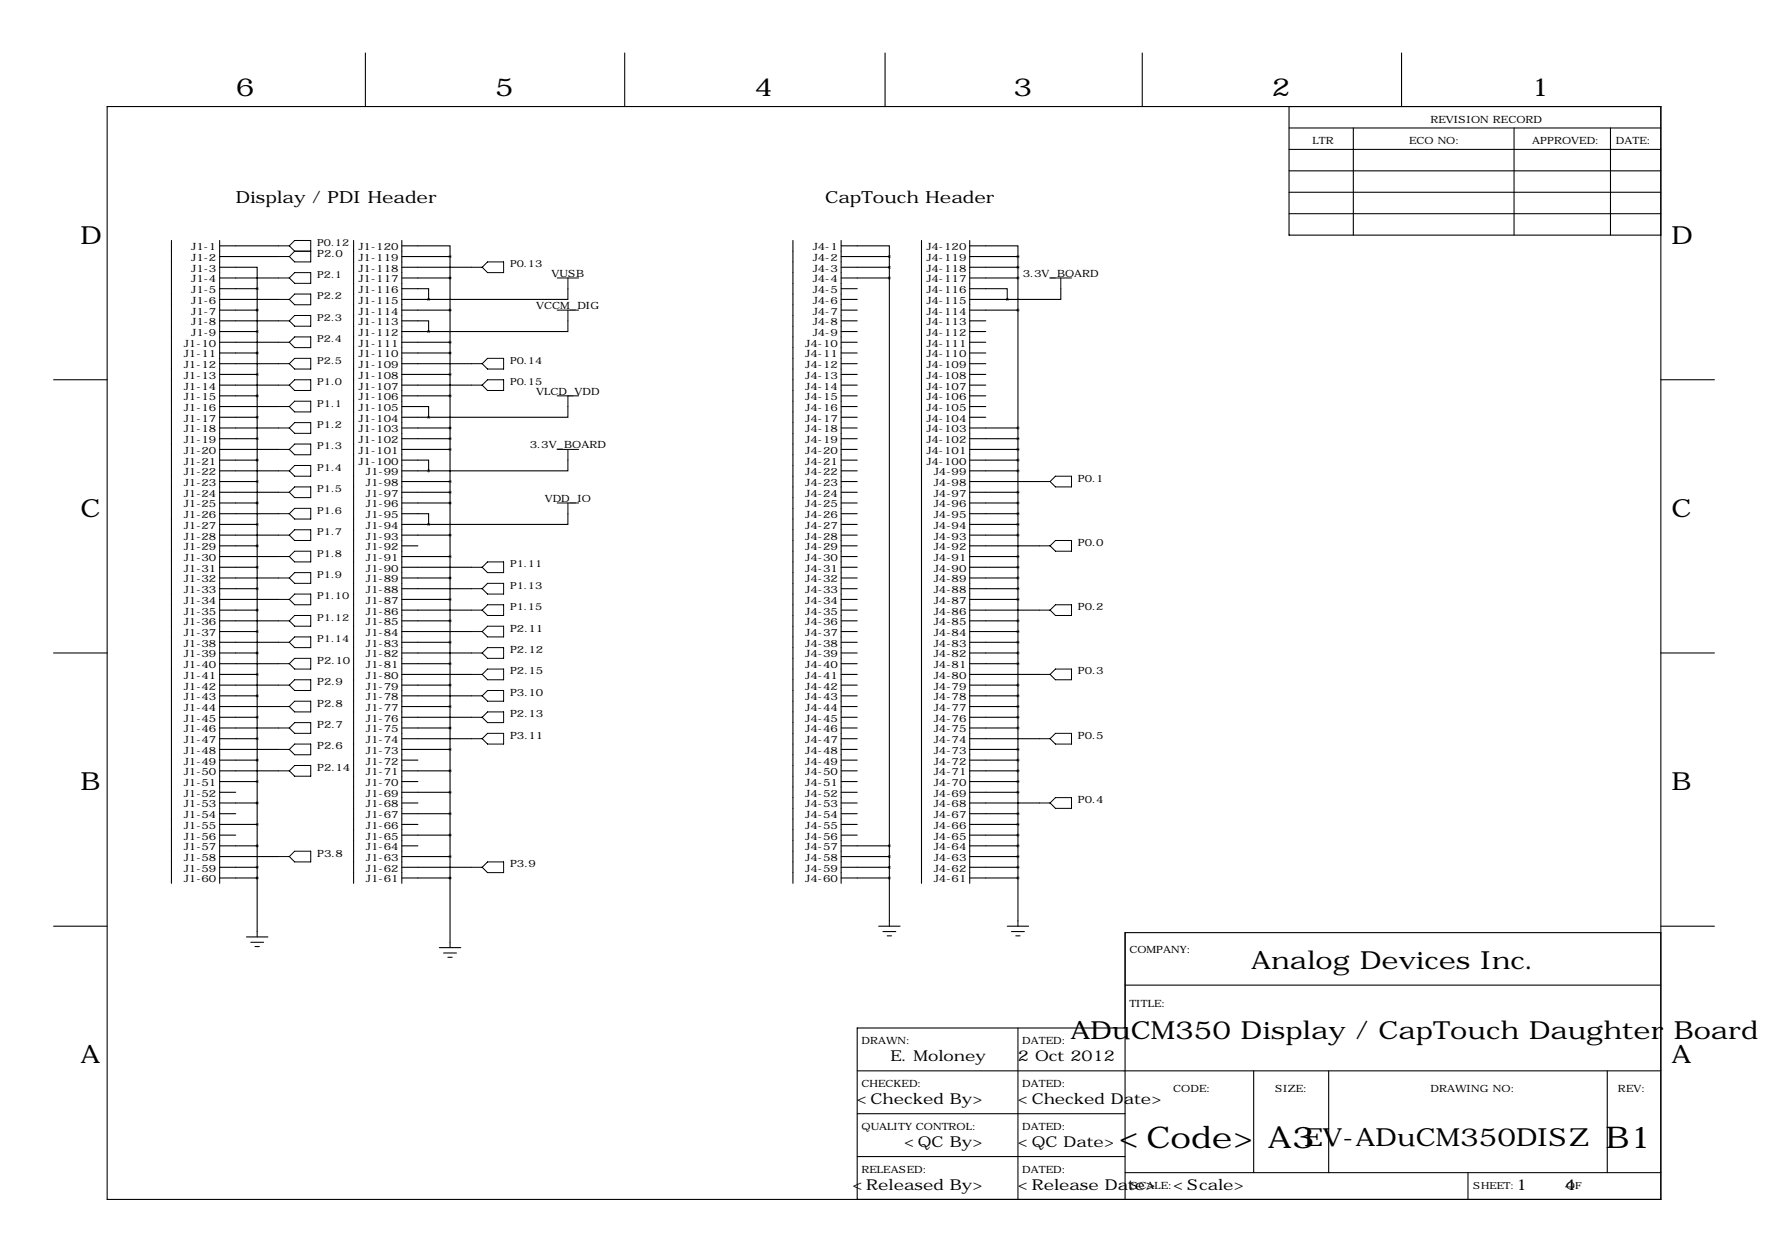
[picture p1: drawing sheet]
<svg xmlns="http://www.w3.org/2000/svg" width="419mm" height="297mm" viewBox="0 0 419 297" stroke-linecap="round" stroke-linejoin="round" font-family="sans-serif">
<g fill="none" stroke="#000" stroke-width=".25">
<path d="M86.6 12.6v12.7M148.1 12.6v12.7M209.8 12.6v12.7M270.8 12.6v12.7M332.2 12.6v12.7M25.4 25.3h368.3v259h-368.3zM305.6 30.3h88.1M305.6 35.4h88.1M305.6 25.3v30.4h88.1M320.8 30.3v25.4M358.9 30.3v25.4M381.8 30.3v25.4"/>
<path d="M40.6 57v152.4M52.1 57v152.4M52.1 58.3h13.9M83.8 57v152.4M95.2 58.3h11.5v2.5M95.2 57v152.4M188 57v152.4M199.4 58.3h11.4v2.5M199.4 57v152.4M218.4 57v152.4M229.9 58.3h11.4v2.5M229.9 57v152.4"/>
<path d="M305.6 40.5h88.1M305.6 45.6h88.1M305.6 50.7h88.1M52.1 63.4h8.9v5M52.1 60.8h13.9M52.1 65.9h13.9M52.1 68.4h8.9M52.1 71h13.9M52.1 73.5h8.9M52.1 76.1h13.9M52.1 78.6h8.9M61 68.4v153.7"/>
<path d="M95.2 68.4h6.4v2.6M95.2 76.1h6.4v2.5M95.2 60.8h11.5M95.2 63.4h16.6M95.2 65.9h11.5M95.2 71h6.4M95.2 73.5h11.5M95.2 78.6h6.4M106.7 60.8v163.8M134.6 68.4v2.6h-33M134.6 76.1v2.5h-33M199.4 60.8h11.4"/>
<path d="M199.4 63.4h11.4M199.4 65.9h11.4M199.4 68.4h3.8M199.4 71h3.8M199.4 73.5h3.8M199.4 76.1h3.8M199.4 78.6h3.8M210.8 60.8v158.8M229.9 68.4h8.9v2.6M229.9 60.8h11.4M229.9 63.4h11.4M229.9 65.9h11.4"/>
<path d="M229.9 71h8.9M229.9 73.5h11.4M229.9 76.1h3.8M229.9 78.6h3.8M241.3 60.8v158.8M251.5 68.4v2.6h-12.7M12.7 90h12.7M52.1 81.1h13.9M52.1 83.7h8.9M52.1 86.2h13.9M52.1 88.8h8.9M52.1 91.3h13.9"/>
<path d="M52.1 93.8h8.9M52.1 96.4h13.9M52.1 98.9h8.9M95.2 96.4h6.4v2.5M95.2 81.1h11.5M95.2 83.7h11.5M95.2 86.2h16.6M95.2 88.8h11.5M95.2 91.3h16.6M95.2 93.8h11.5M95.2 98.9h6.4M134.6 96.4v2.5h-33"/>
<path d="M199.4 81.1h3.8M199.4 83.7h3.8M199.4 86.2h3.8M199.4 88.8h3.8M199.4 91.3h3.8M199.4 93.8h3.8M199.4 96.4h3.8M199.4 98.9h3.8M229.9 81.1h3.8M229.9 83.7h3.8M229.9 86.2h3.8M229.9 88.8h3.8"/>
<path d="M229.9 91.3h3.8M229.9 93.8h3.8M229.9 96.4h3.8M229.9 98.9h3.8M393.7 90h12.7M52.1 101.5h13.9M52.1 104h8.9M52.1 106.5h13.9M52.1 109.1h8.9M52.1 111.6h13.9M52.1 114.2h8.9M52.1 116.7h13.9"/>
<path d="M52.1 119.2h8.9M95.2 109.1h6.4v2.5M95.2 101.5h11.5M95.2 104h11.5M95.2 106.5h11.5M95.2 111.6h6.4M95.2 114.2h11.5M95.2 116.7h11.5M95.2 119.2h11.5M134.6 109.1v2.5h-33M199.4 101.5h3.8M199.4 104h3.8"/>
<path d="M199.4 106.5h3.8M199.4 109.1h3.8M199.4 111.6h3.8M199.4 114.2h3.8M199.4 116.7h3.8M199.4 119.2h3.8M229.9 101.5h11.4M229.9 104h11.4M229.9 106.5h11.4M229.9 109.1h11.4M229.9 111.6h11.4M229.9 114.2h16.5"/>
<path d="M229.9 116.7h11.4M229.9 119.2h11.4M52.1 121.8h13.9M52.1 124.3h8.9M52.1 126.9h13.9M52.1 129.4h8.9M52.1 131.9h13.9M52.1 134.5h8.9M52.1 137h13.9M52.1 139.6h8.9M95.2 121.8h6.4v2.5M95.2 124.3h6.4"/>
<path d="M95.2 126.9h11.5M95.2 129.4h3.9M95.2 131.9h11.5M95.2 134.5h16.6M95.2 137h11.5M95.2 139.6h16.6M134.6 121.8v2.5h-33M199.4 121.8h3.8M199.4 124.3h3.8M199.4 126.9h3.8M199.4 129.4h3.8M199.4 131.9h3.8"/>
<path d="M199.4 134.5h3.8M199.4 137h3.8M199.4 139.6h3.8M229.9 121.8h11.4M229.9 124.3h11.4M229.9 126.9h11.4M229.9 129.4h16.5M229.9 131.9h11.4M229.9 134.5h11.4M229.9 137h11.4M229.9 139.6h11.4M12.7 154.8h12.7"/>
<path d="M52.1 154.8h8.9M52.1 142.1h13.9M52.1 144.6h8.9M52.1 147.2h13.9M52.1 149.7h8.9M52.1 152.3h13.9M52.1 157.3h13.9M52.1 159.9h8.9M95.2 154.8h16.6M95.2 142.1h11.5M95.2 144.6h16.6M95.2 147.2h11.5"/>
<path d="M95.2 149.7h16.6M95.2 152.3h11.5M95.2 157.3h11.5M95.2 159.9h16.6M199.4 154.8h3.8M199.4 142.1h3.8M199.4 144.6h3.8M199.4 147.2h3.8M199.4 149.7h3.8M199.4 152.3h3.8M199.4 157.3h3.8M199.4 159.9h3.8"/>
<path d="M229.9 154.8h11.4M229.9 142.1h11.4M229.9 144.6h16.5M229.9 147.2h11.4M229.9 149.7h11.4M229.9 152.3h11.4M229.9 157.3h11.4M229.9 159.9h16.5M393.7 154.8h12.7M52.1 162.4h13.9M52.1 165h8.9M52.1 167.5h13.9"/>
<path d="M52.1 170h8.9M52.1 172.6h13.9M52.1 175.1h8.9M52.1 177.7h13.9M95.2 162.4h11.5M95.2 165h16.6M95.2 167.5h11.5M95.2 170h16.6M95.2 172.6h11.5M95.2 175.1h16.6M95.2 177.7h11.5M199.4 162.4h3.8"/>
<path d="M199.4 165h3.8M199.4 167.5h3.8M199.4 170h3.8M199.4 172.6h3.8M199.4 175.1h3.8M199.4 177.7h3.8M229.9 162.4h11.4M229.9 165h11.4M229.9 167.5h11.4M229.9 170h11.4M229.9 172.6h11.4M229.9 175.1h16.5"/>
<path d="M229.9 177.7h11.4M52.1 180.2h8.9M52.1 182.7h13.9M52.1 185.3h8.9M52.1 187.8h3.8M52.1 190.4h8.9M52.1 192.9h3.8M52.1 195.4h8.9M52.1 198h3.8M95.2 180.2h3.9M95.2 182.7h11.5M95.2 185.3h3.9"/>
<path d="M95.2 187.8h11.5M95.2 190.4h3.9M95.2 192.9h11.5M95.2 195.4h3.9M95.2 198h11.5M199.4 180.2h3.8M199.4 182.7h3.8M199.4 185.3h3.8M199.4 187.8h3.8M199.4 190.4h3.8M199.4 192.9h3.8M199.4 195.4h3.8"/>
<path d="M199.4 198h3.8M229.9 180.2h11.4M229.9 182.7h11.4M229.9 185.3h11.4M229.9 187.8h11.4M229.9 190.4h16.5M229.9 192.9h11.4M229.9 195.4h11.4M229.9 198h11.4M12.7 219.6h12.7M52.1 200.5h8.9M52.1 203.1h13.9"/>
<path d="M52.1 205.6h8.9M52.1 208.1h8.9M95.2 200.5h3.9M95.2 203.1h11.5M95.2 205.6h16.6M95.2 208.1h11.5M199.4 200.5h11.4M199.4 203.1h11.4M199.4 205.6h11.4M199.4 208.1h11.4M208.3 219.6h5.1M229.9 200.5h11.4"/>
<path d="M229.9 203.1h11.4M229.9 205.6h11.4M229.9 208.1h11.4M238.8 219.6h5M393.7 219.6h12.7M58.4 222.1h5.1M59.4 223.4h3.1M60.5 224.4h1M104.1 224.6h5.1M105.2 225.9h3M106.2 226.9h1M209.3 220.8h3"/>
<path d="M210.3 221.9h1M239.8 220.8h3M240.8 221.9h1M266.7 233.5h127M393.7 221.1h-127v63.2M203.2 253.9h190.5M241.3 243.7v40.6M266.7 243.7h-63.5v40.6M297.2 253.9v24.1M315 253.9v24.1M381 253.9v24.1M203.2 264h63.5"/>
<path d="M203.2 274.2h63.5M266.7 278h127M348 278v6.3"/>
</g>
<g fill="none" stroke="#000" stroke-width=".24">
<path d="M66 58.3h2.6M68.6 58.3l1.2-1.3h3.9v5.1h-3.9l-1.2-1.3M68.6 58.3l1.2 1.2M69.8 59.5h3.9M69.8 59.5l-1.2 1.3M66 65.9h2.6M66 71h2.6M66 76.1h2.6M66 60.8h2.6M68.6 65.9l1.2-1.3h3.9v2.6h-3.9zM68.6 76.1l1.2-1.3h3.9v2.5h-3.9zM69.8 69.7h3.9v2.5h-3.9l-1.2-1.2z"/>
<path d="M111.8 63.4h2.5M114.3 63.4l1.3-1.3h3.8v2.5h-3.8zM132.1 65.9h5.1M132.1 73.5h5.1M134.6 65.9v2.5M134.6 73.5v2.6M248.9 65.9h5.1M251.5 65.9v2.5M66 81.1h2.6M66 86.2h2.6M66 91.3h2.6M66 96.4h2.6"/>
<path d="M68.6 81.1l1.2-1.2h3.9v2.5h-3.9zM68.6 91.3l1.2-1.3h3.9v2.6h-3.9zM69.8 84.9h3.9v2.6h-3.9l-1.2-1.3zM69.8 95.1h3.9v2.5h-3.9l-1.2-1.2zM111.8 86.2h2.5M111.8 91.3h2.5M114.3 91.3l1.3-1.3h3.8v2.6h-3.8zM115.6 84.9h3.8v2.6h-3.8l-1.3-1.3zM132.1 93.8h5.1M134.6 93.8v2.6M66 101.5h2.6M66 106.5h2.6"/>
<path d="M66 111.6h2.6M66 116.7h2.6M68.6 101.5l1.2-1.3h3.9v2.5h-3.9zM68.6 106.5l1.2-1.2h3.9v2.5h-3.9zM68.6 116.7l1.2-1.3h3.9v2.6h-3.9zM69.8 110.3h3.9v2.6h-3.9l-1.2-1.3zM132.1 106.5h5.1M132.1 119.2h5.1M134.6 106.5v2.6M134.6 119.2v2.6M246.4 114.2h2.5M248.9 114.2l1.3-1.3h3.8v2.5h-3.8z"/>
<path d="M66 121.8h2.6M66 126.9h2.6M66 131.9h2.6M66 137h2.6M68.6 121.8l1.2-1.3h3.9v2.5h-3.9zM68.6 131.9l1.2-1.2h3.9v2.5h-3.9zM68.6 137l1.2-1.3h3.9v2.6h-3.9zM69.8 125.6h3.9v2.5h-3.9l-1.2-1.2zM111.8 134.5h2.5M111.8 139.6h2.5M114.3 134.5l1.3-1.3h3.8v2.5h-3.8zM114.3 139.6l1.3-1.3h3.8v2.5h-3.8z"/>
<path d="M246.4 129.4h2.5M248.9 129.4l1.3-1.3h3.8v2.6h-3.8zM66 142.1h2.6M66 147.2h2.6M66 152.3h2.6M66 157.3h2.6M68.6 142.1l1.2-1.3h3.9v2.6h-3.9zM68.6 147.2l1.2-1.3h3.9v2.5h-3.9zM68.6 152.3l1.2-1.3h3.9v2.5h-3.9zM69.8 156.1h3.9v2.5h-3.9l-1.2-1.3zM111.8 144.6h2.5M111.8 159.9h2.5"/>
<path d="M111.8 149.7h2.5M111.8 154.8h2.5M114.3 144.6l1.3-1.2h3.8v2.5h-3.8zM114.3 149.7l1.3-1.3h3.8v2.6h-3.8zM114.3 154.8l1.3-1.3h3.8v2.6h-3.8zM114.3 159.9l1.3-1.3h3.8v2.5h-3.8zM246.4 144.6h2.5M246.4 159.9h2.5M248.9 144.6l1.3-1.2h3.8v2.5h-3.8zM248.9 159.9l1.3-1.3h3.8v2.5h-3.8zM66 162.4h2.6M66 167.5h2.6"/>
<path d="M66 172.6h2.6M66 177.7h2.6M68.6 167.5l1.2-1.3h3.9v2.6h-3.9zM68.6 177.7l1.2-1.3h3.9v2.5h-3.9zM69.8 161.1h3.9v2.6h-3.9l-1.2-1.3zM69.8 171.3h3.9v2.5h-3.9l-1.2-1.2zM111.8 175.1h2.5M111.8 165h2.5M111.8 170h2.5M114.3 165l1.3-1.3h3.8v2.5h-3.8zM114.3 170l1.3-1.2h3.8v2.5h-3.8zM114.3 175.1l1.3-1.3h3.8v2.6h-3.8z"/>
<path d="M246.4 175.1h2.5M248.9 175.1l1.3-1.3h3.8v2.6h-3.8zM66 182.7h2.6M68.6 182.7l1.2-1.2h3.9v2.5h-3.9zM246.4 190.4h2.5M248.9 190.4l1.3-1.3h3.8v2.5h-3.8zM66 203.1h2.6M69.8 201.8h3.9v2.5h-3.9l-1.2-1.2zM111.8 205.6h2.5M114.3 205.6l1.3-1.3h3.8v2.6h-3.8z"/>
</g>
<path d="M60.9 180.2a.05 .05 0 0 0 .1 0 .05 .05 0 0 0-.1 0zM60.9 68.4a.05 .05 0 0 0 .1 0 .05 .05 0 0 0-.1 0zM60.9 73.5a.05 .05 0 0 0 .1 0 .05 .05 0 0 0-.1 0zM60.9 78.6a.05 .05 0 0 0 .1 0 .05 .05 0 0 0-.1 0zM60.9 83.7a.05 .05 0 0 0 .1 0 .05 .05 0 0 0-.1 0zM60.9 88.8a.05 .05 0 0 0 .1 0 .05 .05 0 0 0-.1 0zM60.9 93.8a.05 .05 0 0 0 .1 0 .05 .05 0 0 0-.1 0zM60.9 98.9a.05 .05 0 0 0 .1 0 .05 .05 0 0 0-.1 0zM60.9 104a.05 .05 0 0 0 .1 0 .05 .05 0 0 0-.1 0zM60.9 109.1a.05 .05 0 0 0 .1 0 .05 .05 0 0 0-.1 0zM60.9 114.2a.05 .05 0 0 0 .1 0 .05 .05 0 0 0-.1 0zM60.9 119.2a.05 .05 0 0 0 .1 0 .05 .05 0 0 0-.1 0zM60.9 124.3a.05 .05 0 0 0 .1 0 .05 .05 0 0 0-.1 0zM60.9 129.4a.05 .05 0 0 0 .1 0 .05 .05 0 0 0-.1 0zM60.9 134.5a.05 .05 0 0 0 .1 0 .05 .05 0 0 0-.1 0zM60.9 139.6a.05 .05 0 0 0 .1 0 .05 .05 0 0 0-.1 0zM60.9 144.6a.05 .05 0 0 0 .1 0 .05 .05 0 0 0-.1 0zM60.9 149.7a.05 .05 0 0 0 .1 0 .05 .05 0 0 0-.1 0zM60.9 154.8a.05 .05 0 0 0 .1 0 .05 .05 0 0 0-.1 0zM60.9 159.9a.05 .05 0 0 0 .1 0 .05 .05 0 0 0-.1 0zM60.9 165a.05 .05 0 0 0 .1 0 .05 .05 0 0 0-.1 0zM60.9 170a.05 .05 0 0 0 .1 0 .05 .05 0 0 0-.1 0zM60.9 175.1a.05 .05 0 0 0 .1 0 .05 .05 0 0 0-.1 0zM60.9 185.3a.05 .05 0 0 0 .1 0 .05 .05 0 0 0-.1 0zM60.9 190.4a.05 .05 0 0 0 .1 0 .05 .05 0 0 0-.1 0zM60.9 195.4a.05 .05 0 0 0 .1 0 .05 .05 0 0 0-.1 0zM60.9 200.5a.05 .05 0 0 0 .1 0 .05 .05 0 0 0-.1 0zM60.9 205.6a.05 .05 0 0 0 .1 0 .05 .05 0 0 0-.1 0zM60.9 208.1a.05 .05 0 0 0 .1 0 .05 .05 0 0 0-.1 0zM238.7 71a.05 .05 0 0 0 .1 0 .05 .05 0 0 0-.1 0z" fill="#000" stroke="#000" stroke-width=".63"/>
<g font-size="7.1">
<text x="265.2" y="272.2">&lt;Code&gt;</text>
<text x="300.6" y="272.2">A3</text>
<text x="380.6" y="272.2">B1</text>
</g>
<g font-size="5.9">
<text x="55.9" y="22.7">6</text>
<text x="117.3" y="22.7">5</text>
<text x="178.8" y="22.7">4</text>
<text x="240.3" y="22.7">3</text>
<text x="301.5" y="22.7">2</text>
<text x="363" y="22.7">1</text>
<text x="19" y="57.8">D</text>
<text x="396.2" y="57.8">D</text>
<text x="19" y="122.5">C</text>
<text x="396.2" y="122.5">C</text>
<text x="19" y="187.3">B</text>
<text x="396.2" y="187.3">B</text>
<text x="296.6" y="229.8">Analog Devices Inc.</text>
<text x="253.8" y="246.3">ADuCM350 Display / CapTouch Daughter Board</text>
<text x="19" y="252.1">A</text>
<text x="396.2" y="252.1">A</text>
<text x="309.1" y="271.7">EV-ADuCM350DISZ</text>
</g>
<g font-size="4">
<text x="55.9" y="48.1">Display / PDI Header</text>
<text x="195.6" y="48.1">CapTouch Header</text>
</g>
<g font-size="3.6">
<text x="211.1" y="251.6">E. Moloney</text>
<text x="241.3" y="251.6">2 Oct 2012</text>
<text x="203.1" y="261.8">&lt;Checked By&gt;</text>
<text x="241.3" y="261.8">&lt;Checked Date&gt;</text>
<text x="214.3" y="271.9">&lt;QC By&gt;</text>
<text x="241.3" y="271.9">&lt;QC Date&gt;</text>
<text x="202.1" y="282.1">&lt;Released By&gt;</text>
<text x="241.3" y="282.1">&lt;Release Date&gt;</text>
<text x="278.1" y="282.1">&lt;Scale&gt;</text>
<text x="359.4" y="282.1">1</text>
<text x="370.8" y="282.1">4</text>
</g>
<g font-size="2.4">
<text x="339.1" y="29.1">REVISION RECORD</text>
<text x="311.1" y="34.1">LTR</text>
<text x="334" y="34.1">ECO NO:</text>
<text x="363.2" y="34.1">APPROVED:</text>
<text x="383" y="34.1">DATE:</text>
<text x="45.3" y="59.3">J1-1</text>
<text x="85" y="59.3">J1-120</text>
<text x="192.6" y="59.3">J4-1</text>
<text x="219.6" y="59.3">J4-120</text>
<text x="45.3" y="61.9">J1-2</text>
<text x="45.3" y="64.4">J1-3</text>
<text x="75.2" y="60.8">P2.0</text>
<text x="85" y="64.4">J1-118</text>
<text x="85" y="61.9">J1-119</text>
<text x="130.7" y="65.7">VUSB</text>
<text x="192.6" y="61.9">J4-2</text>
<text x="192.6" y="64.4">J4-3</text>
<text x="219.6" y="64.4">J4-118</text>
<text x="219.6" y="61.9">J4-119</text>
<text x="242.4" y="65.7">3.3V_BOARD</text>
<text x="45.3" y="66.9">J1-4</text>
<text x="45.3" y="69.5">J1-5</text>
<text x="85" y="69.5">J1-116</text>
<text x="85" y="66.9">J1-117</text>
<text x="192.6" y="66.9">J4-4</text>
<text x="192.6" y="69.5">J4-5</text>
<text x="219.6" y="69.5">J4-116</text>
<text x="219.6" y="66.9">J4-117</text>
<text x="45.3" y="72">J1-6</text>
<text x="45.3" y="74.6">J1-7</text>
<text x="45.3" y="77.1">J1-8</text>
<text x="85" y="77.1">J1-113</text>
<text x="85" y="74.6">J1-114</text>
<text x="85" y="72">J1-115</text>
<text x="127.1" y="73.3">VCCM_DIG</text>
<text x="192.6" y="72">J4-6</text>
<text x="192.6" y="74.6">J4-7</text>
<text x="192.6" y="77.1">J4-8</text>
<text x="219.6" y="77.1">J4-113</text>
<text x="219.6" y="74.6">J4-114</text>
<text x="219.6" y="72">J4-115</text>
<text x="43.6" y="82.2">J1-10</text>
<text x="45.3" y="79.6">J1-9</text>
<text x="85" y="82.2">J1-111</text>
<text x="85" y="79.6">J1-112</text>
<text x="190.9" y="82.2">J4-10</text>
<text x="192.6" y="79.6">J4-9</text>
<text x="219.6" y="82.2">J4-111</text>
<text x="219.6" y="79.6">J4-112</text>
<text x="43.6" y="84.7">J1-11</text>
<text x="43.6" y="87.3">J1-12</text>
<text x="43.6" y="89.8">J1-13</text>
<text x="85" y="89.8">J1-108</text>
<text x="85" y="87.3">J1-109</text>
<text x="85" y="84.7">J1-110</text>
<text x="190.9" y="84.7">J4-11</text>
<text x="190.9" y="87.3">J4-12</text>
<text x="190.9" y="89.8">J4-13</text>
<text x="219.6" y="89.8">J4-108</text>
<text x="219.6" y="87.3">J4-109</text>
<text x="219.6" y="84.7">J4-110</text>
<text x="43.6" y="92.3">J1-14</text>
<text x="43.6" y="94.9">J1-15</text>
<text x="85" y="94.9">J1-106</text>
<text x="85" y="92.3">J1-107</text>
<text x="127.1" y="93.6">VLCD_VDD</text>
<text x="190.9" y="92.3">J4-14</text>
<text x="190.9" y="94.9">J4-15</text>
<text x="219.6" y="94.9">J4-106</text>
<text x="219.6" y="92.3">J4-107</text>
<text x="43.6" y="97.4">J1-16</text>
<text x="43.6" y="100">J1-17</text>
<text x="85" y="100">J1-104</text>
<text x="85" y="97.4">J1-105</text>
<text x="190.9" y="97.4">J4-16</text>
<text x="190.9" y="100">J4-17</text>
<text x="219.6" y="100">J4-104</text>
<text x="219.6" y="97.4">J4-105</text>
<text x="43.6" y="102.5">J1-18</text>
<text x="43.6" y="105">J1-19</text>
<text x="43.6" y="107.6">J1-20</text>
<text x="85" y="107.6">J1-101</text>
<text x="85" y="105">J1-102</text>
<text x="85" y="102.5">J1-103</text>
<text x="125.6" y="106.3">3.3V_BOARD</text>
<text x="190.9" y="102.5">J4-18</text>
<text x="190.9" y="105">J4-19</text>
<text x="190.9" y="107.6">J4-20</text>
<text x="219.6" y="107.6">J4-101</text>
<text x="219.6" y="105">J4-102</text>
<text x="219.6" y="102.5">J4-103</text>
<text x="43.6" y="110.1">J1-21</text>
<text x="43.6" y="112.7">J1-22</text>
<text x="85" y="110.1">J1-100</text>
<text x="86.7" y="112.7">J1-99</text>
<text x="190.9" y="110.1">J4-21</text>
<text x="190.9" y="112.7">J4-22</text>
<text x="219.6" y="110.1">J4-100</text>
<text x="221.4" y="112.7">J4-99</text>
<text x="43.6" y="115.2">J1-23</text>
<text x="43.6" y="117.7">J1-24</text>
<text x="86.7" y="117.7">J1-97</text>
<text x="86.7" y="115.2">J1-98</text>
<text x="129.1" y="119">VDD_IO</text>
<text x="190.9" y="115.2">J4-23</text>
<text x="190.9" y="117.7">J4-24</text>
<text x="221.4" y="117.7">J4-97</text>
<text x="221.4" y="115.2">J4-98</text>
<text x="255.5" y="114.2">P0.1</text>
<text x="43.6" y="120.3">J1-25</text>
<text x="43.6" y="122.8">J1-26</text>
<text x="43.6" y="125.4">J1-27</text>
<text x="86.7" y="125.4">J1-94</text>
<text x="86.7" y="122.8">J1-95</text>
<text x="86.7" y="120.3">J1-96</text>
<text x="190.9" y="120.3">J4-25</text>
<text x="190.9" y="122.8">J4-26</text>
<text x="190.9" y="125.4">J4-27</text>
<text x="221.4" y="125.4">J4-94</text>
<text x="221.4" y="122.8">J4-95</text>
<text x="221.4" y="120.3">J4-96</text>
<text x="43.6" y="127.9">J1-28</text>
<text x="43.6" y="130.4">J1-29</text>
<text x="86.7" y="130.4">J1-92</text>
<text x="86.7" y="127.9">J1-93</text>
<text x="190.9" y="127.9">J4-28</text>
<text x="190.9" y="130.4">J4-29</text>
<text x="221.4" y="130.4">J4-92</text>
<text x="221.4" y="127.9">J4-93</text>
<text x="255.5" y="129.4">P0.0</text>
<text x="43.6" y="133">J1-30</text>
<text x="43.6" y="135.5">J1-31</text>
<text x="86.7" y="135.5">J1-90</text>
<text x="86.7" y="133">J1-91</text>
<text x="190.9" y="133">J4-30</text>
<text x="190.9" y="135.5">J4-31</text>
<text x="221.4" y="135.5">J4-90</text>
<text x="221.4" y="133">J4-91</text>
<text x="43.6" y="138.1">J1-32</text>
<text x="43.6" y="140.6">J1-33</text>
<text x="43.6" y="143.1">J1-34</text>
<text x="86.7" y="143.1">J1-87</text>
<text x="86.7" y="140.6">J1-88</text>
<text x="86.7" y="138.1">J1-89</text>
<text x="190.9" y="138.1">J4-32</text>
<text x="190.9" y="140.6">J4-33</text>
<text x="190.9" y="143.1">J4-34</text>
<text x="221.4" y="143.1">J4-87</text>
<text x="221.4" y="140.6">J4-88</text>
<text x="221.4" y="138.1">J4-89</text>
<text x="43.6" y="145.7">J1-35</text>
<text x="43.6" y="148.2">J1-36</text>
<text x="86.7" y="148.2">J1-85</text>
<text x="86.7" y="145.7">J1-86</text>
<text x="120.9" y="149.7">P2.11</text>
<text x="190.9" y="145.7">J4-35</text>
<text x="190.9" y="148.2">J4-36</text>
<text x="221.4" y="148.2">J4-85</text>
<text x="221.4" y="145.7">J4-86</text>
<text x="255.5" y="144.6">P0.2</text>
<text x="43.6" y="150.8">J1-37</text>
<text x="43.6" y="153.3">J1-38</text>
<text x="43.6" y="155.8">J1-39</text>
<text x="86.7" y="155.8">J1-82</text>
<text x="86.7" y="153.3">J1-83</text>
<text x="86.7" y="150.8">J1-84</text>
<text x="120.9" y="154.8">P2.12</text>
<text x="190.9" y="150.8">J4-37</text>
<text x="190.9" y="153.3">J4-38</text>
<text x="190.9" y="155.8">J4-39</text>
<text x="221.4" y="155.8">J4-82</text>
<text x="221.4" y="153.3">J4-83</text>
<text x="221.4" y="150.8">J4-84</text>
<text x="43.6" y="158.4">J1-40</text>
<text x="43.6" y="160.9">J1-41</text>
<text x="75.2" y="157.3">P2.10</text>
<text x="86.7" y="160.9">J1-80</text>
<text x="86.7" y="158.4">J1-81</text>
<text x="120.9" y="159.9">P2.15</text>
<text x="190.9" y="158.4">J4-40</text>
<text x="190.9" y="160.9">J4-41</text>
<text x="221.4" y="160.9">J4-80</text>
<text x="221.4" y="158.4">J4-81</text>
<text x="255.5" y="159.9">P0.3</text>
<text x="43.6" y="163.5">J1-42</text>
<text x="43.6" y="166">J1-43</text>
<text x="75.2" y="162.4">P2.9</text>
<text x="75.2" y="167.5">P2.8</text>
<text x="86.7" y="166">J1-78</text>
<text x="86.7" y="163.5">J1-79</text>
<text x="120.9" y="165">P3.10</text>
<text x="190.9" y="163.5">J4-42</text>
<text x="190.9" y="166">J4-43</text>
<text x="221.4" y="166">J4-78</text>
<text x="221.4" y="163.5">J4-79</text>
<text x="43.6" y="168.5">J1-44</text>
<text x="43.6" y="171.1">J1-45</text>
<text x="43.6" y="173.6">J1-46</text>
<text x="75.2" y="172.6">P2.7</text>
<text x="86.7" y="173.6">J1-75</text>
<text x="86.7" y="171.1">J1-76</text>
<text x="86.7" y="168.5">J1-77</text>
<text x="120.9" y="170">P2.13</text>
<text x="190.9" y="168.5">J4-44</text>
<text x="190.9" y="171.1">J4-45</text>
<text x="190.9" y="173.6">J4-46</text>
<text x="221.4" y="173.6">J4-75</text>
<text x="221.4" y="171.1">J4-76</text>
<text x="221.4" y="168.5">J4-77</text>
<text x="43.6" y="176.2">J1-47</text>
<text x="43.6" y="178.7">J1-48</text>
<text x="75.2" y="177.7">P2.6</text>
<text x="86.7" y="178.7">J1-73</text>
<text x="86.7" y="176.2">J1-74</text>
<text x="120.9" y="175.1">P3.11</text>
<text x="190.9" y="176.2">J4-47</text>
<text x="190.9" y="178.7">J4-48</text>
<text x="221.4" y="178.7">J4-73</text>
<text x="221.4" y="176.2">J4-74</text>
<text x="255.5" y="175.1">P0.5</text>
<text x="43.6" y="181.2">J1-49</text>
<text x="43.6" y="183.8">J1-50</text>
<text x="75.2" y="182.7">P2.14</text>
<text x="86.7" y="183.8">J1-71</text>
<text x="86.7" y="181.2">J1-72</text>
<text x="190.9" y="181.2">J4-49</text>
<text x="190.9" y="183.8">J4-50</text>
<text x="221.4" y="183.8">J4-71</text>
<text x="221.4" y="181.2">J4-72</text>
<text x="43.6" y="186.3">J1-51</text>
<text x="43.6" y="188.9">J1-52</text>
<text x="43.6" y="191.4">J1-53</text>
<text x="86.7" y="191.4">J1-68</text>
<text x="86.7" y="188.9">J1-69</text>
<text x="86.7" y="186.3">J1-70</text>
<text x="190.9" y="186.3">J4-51</text>
<text x="190.9" y="188.9">J4-52</text>
<text x="190.9" y="191.4">J4-53</text>
<text x="221.4" y="191.4">J4-68</text>
<text x="221.4" y="188.9">J4-69</text>
<text x="221.4" y="186.3">J4-70</text>
<text x="255.5" y="190.4">P0.4</text>
<text x="43.6" y="193.9">J1-54</text>
<text x="43.6" y="196.5">J1-55</text>
<text x="86.7" y="196.5">J1-66</text>
<text x="86.7" y="193.9">J1-67</text>
<text x="190.9" y="193.9">J4-54</text>
<text x="190.9" y="196.5">J4-55</text>
<text x="221.4" y="196.5">J4-66</text>
<text x="221.4" y="193.9">J4-67</text>
<text x="43.6" y="199">J1-56</text>
<text x="43.6" y="201.6">J1-57</text>
<text x="75.2" y="203.1">P3.8</text>
<text x="86.7" y="201.6">J1-64</text>
<text x="86.7" y="199">J1-65</text>
<text x="190.9" y="199">J4-56</text>
<text x="190.9" y="201.6">J4-57</text>
<text x="221.4" y="201.6">J4-64</text>
<text x="221.4" y="199">J4-65</text>
<text x="43.6" y="204.1">J1-58</text>
<text x="43.6" y="206.6">J1-59</text>
<text x="43.6" y="209.2">J1-60</text>
<text x="86.7" y="209.2">J1-61</text>
<text x="86.7" y="206.6">J1-62</text>
<text x="86.7" y="204.1">J1-63</text>
<text x="120.9" y="205.6">P3.9</text>
<text x="190.9" y="204.1">J4-58</text>
<text x="190.9" y="206.6">J4-59</text>
<text x="190.9" y="209.2">J4-60</text>
<text x="221.4" y="209.2">J4-61</text>
<text x="221.4" y="206.6">J4-62</text>
<text x="221.4" y="204.1">J4-63</text>
<text x="267.7" y="225.9">COMPANY:</text>
<text x="267.7" y="238.6">TITLE:</text>
<text x="204.2" y="247.5">DRAWN:</text>
<text x="242.3" y="247.5">DATED:</text>
<text x="204.2" y="257.7">CHECKED:</text>
<text x="242.3" y="257.7">DATED:</text>
<text x="278.1" y="258.9">CODE:</text>
<text x="302.3" y="258.9">SIZE:</text>
<text x="339.1" y="258.9">DRAWING NO:</text>
<text x="383.5" y="258.9">REV:</text>
<text x="204.2" y="267.8">QUALITY CONTROL:</text>
<text x="242.3" y="267.8">DATED:</text>
<text x="204.2" y="278">RELEASED:</text>
<text x="242.3" y="278">DATED:</text>
<text x="268" y="281.8">SCALE:</text>
</g>
<g font-size="2.3">
<text x="75.2" y="58.3">P0.12</text>
<text x="75.2" y="65.9">P2.1</text>
<text x="120.9" y="63.4">P0.13</text>
<text x="75.2" y="71">P2.2</text>
<text x="75.2" y="76.1">P2.3</text>
<text x="75.2" y="81.1">P2.4</text>
<text x="75.2" y="86.2">P2.5</text>
<text x="120.9" y="86.2">P0.14</text>
<text x="75.2" y="91.3">P1.0</text>
<text x="120.9" y="91.3">P0.15</text>
<text x="75.2" y="96.4">P1.1</text>
<text x="75.2" y="101.5">P1.2</text>
<text x="75.2" y="106.5">P1.3</text>
<text x="75.2" y="111.6">P1.4</text>
<text x="75.2" y="116.7">P1.5</text>
<text x="75.2" y="121.8">P1.6</text>
<text x="75.2" y="126.9">P1.7</text>
<text x="75.2" y="131.9">P1.8</text>
<text x="75.2" y="137">P1.9</text>
<text x="120.9" y="134.5">P1.11</text>
<text x="75.2" y="142.1">P1.10</text>
<text x="120.9" y="139.6">P1.13</text>
<text x="75.2" y="147.2">P1.12</text>
<text x="120.9" y="144.6">P1.15</text>
<text x="75.2" y="152.3">P1.14</text>
<text x="349.2" y="281.8">SHEET:</text>
<text x="371.3" y="281.8">OF</text>
</g>
</svg>
